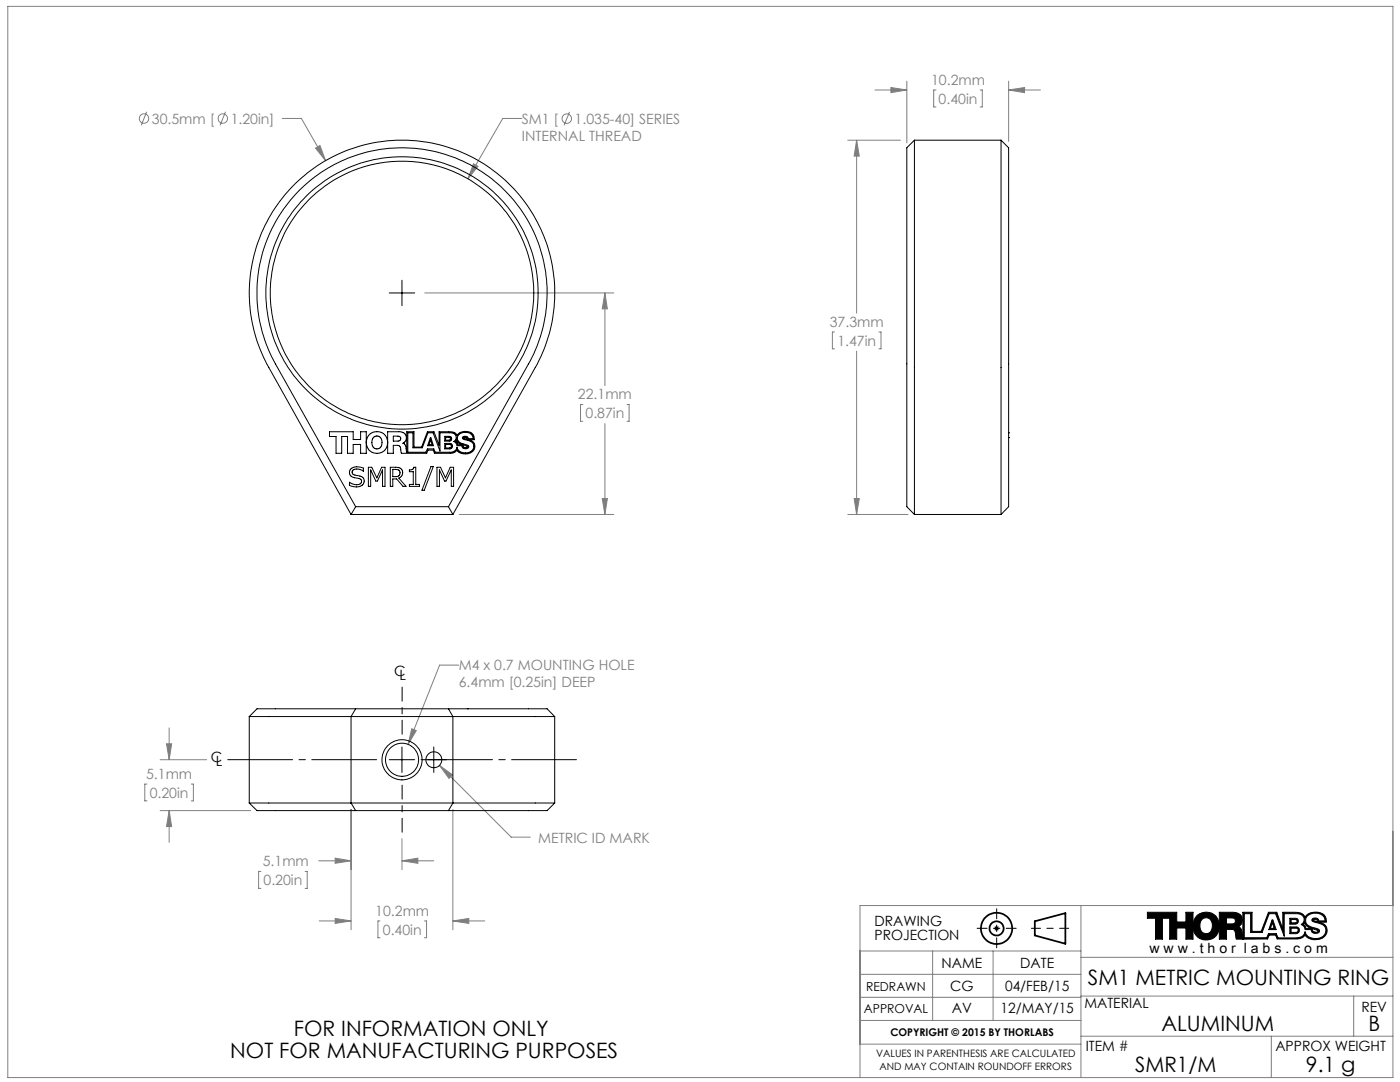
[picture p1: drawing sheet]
<svg xmlns="http://www.w3.org/2000/svg" width="279mm" height="216mm" viewBox="0 0 279 216" stroke-linecap="round" stroke-linejoin="round" font-family="sans-serif">
<g fill="none" stroke="#000" stroke-width=".2">
<path d="M77.7 58.5h5.1M80.2 55.9v5.1M77.7 151.6h5.1M80.2 149v5.1M84 151.6h5.1M86.6 149v5.1M198.4 185.2h1M198.5 184.9l.7 .7M198.9 184.7v1M199.2 184.9l-.7 .7M229 182h5.8v2h1.9v-2h1.4v5.4h-1.4v-2.2h-1.9v2.2h-1.4v-4.2h-1.4v4.2h-1.4v-4.2h-1.6zM239.9 183.4a1.28 1.28 0 0 1 1.5-.1 1.28 1.28 0 0 1 .6 1.4 1.27 1.27 0 0 1-.6 1.4 1.27 1.27 0 0 1-1.6-.2 2.15 2.15 0 0 1 .1-2.5z"/>
<path d="M240.7 187.6a2.8 2.8 0 0 1-2.6-2.5 2.8 2.8 0 0 1 1.9-3 2.67 2.67 0 0 1 3.3 3.4 2.45 2.45 0 0 1-2.6 2.1M244.8 183.2h1.1a.6 .6 0 0 1 .7 .5 .6 .6 0 0 1-.7 .7h-1.1zM247.1 184.9a1.53 1.53 0 0 0 .8-1.9 1.53 1.53 0 0 0-1.8-1h-2.8v5.4h1.5v-1.9h1.2l.3 .1 .3 .5 .1 1.3h1.3M247.1 184.9a2.41 2.41 0 0 1 .9 2.2M247.1 184.9h.1M248 182h1.9v3.8h1.8l1.5-3.8h1.6l1.2 3.4v-3.4a6.9 6.9 0 0 1 3.9 .3l.6 .7a2.61 2.61 0 0 1 4-.1l.2 1.1h-1.5a1.71 1.71 0 0 1 1.7 1.7 1.71 1.71 0 0 1-1.6 1.7 2.53 2.53 0 0 1-2.8-.9 1.59 1.59 0 0 1-1.6 .9h-4l-.3-.8h-1.3l-.3 .8h-5zM248.3 182.3h1.3v3.8h2.3l1.4-3.8h1.3l1.7 4.5v-4.5h2.2a1.29 1.29 0 0 1 1.4 .4 1.29 1.29 0 0 1 .2 1.4l-.5 .4a1.09 1.09 0 0 1 .9 1h1.2a.89 .89 0 0 0 .7 .8 .89 .89 0 0 0 .9-.5l-.1-.3-.3-.2-1.3-.4a1.36 1.36 0 0 1-1-1.5 1.36 1.36 0 0 1 1.4-1.2 1.85 1.85 0 0 1 2.4 1.6h-1.2a.7 .7 0 0 0-.7-.6 .7 .7 0 0 0-.7 .5l1.4 .5a1.48 1.48 0 0 1 1.4 1.4 1.48 1.48 0 0 1-1.2 1.5 2.19 2.19 0 0 1-2.9-1.2 1.54 1.54 0 0 1-1.9 1.2h-3.5l-.4-.8h-1.5l-.4 .8h-4.5zM253.9 183.6h.1l.7 1.9h-1.5zM253.9 184.1l.4 1.1h-.8zM257.4 183.2h1.2a.58 .58 0 0 1 .5 .6 .58 .58 0 0 1-.5 .6h-1.2zM257.4 185h1.3a.67 .67 0 0 1 .6 .6 .67 .67 0 0 1-.6 .7h-1.3zM257.7 183.5h1l.1 .5-.4 .1-.7 .1z"/>
<path d="M257.7 185.2h.9a.43 .43 0 0 1 .5 .4 .43 .43 0 0 1-.5 .5h-.9zM260.4 184a1.58 1.58 0 0 0 1.4 1.3h-1.2l-.2-.6-.3-.2zM261.9 185.3l1.1 .4a.63 .63 0 0 1-.7 .3 .63 .63 0 0 1-.4-.5zM262.1 183.6l.6-.1 .2 .4-.6-.1z"/>
</g>
<g fill="none" stroke="#000" stroke-width=".35">
<path d="M206.5 183.8l6.1-1.6v6.1l-6.1-1.6z"/>
<circle cx="198.9" cy="185.2" r="3.1"/>
<circle cx="198.9" cy="185.2" r="1.4"/>
</g>
<path d="M205.8 185.2h7.5" fill="none" stroke="#000" stroke-width=".2" stroke-dasharray="15.2 1.3 1.3 1.3" stroke-dashoffset="13.4"/>
<path d="M195 185.2h7.8M198.9 181.3v7.8" fill="none" stroke="#000" stroke-width=".2" stroke-dasharray="15.2 1.3 1.3 1.3" stroke-dashoffset="13.2"/>
<g fill="none" stroke="#808080" stroke-width=".2">
<path d="M1.6 1.3h276.4v213.7h-276.4zM174.6 18h6.4M177.8 17.5l3.2 .5-3.2 .5zM181 16.2v12.3M186.8 18h-.5v3.3h.5M195.6 18h.4v3.3h-.4M201.3 18l3.2-.5v1zM201.3 18h6.3M201.3 16.2v12M29.3 22.3l-1.1 2.7M45 22.3l-1.1 2.7M56.3 23.6h3.8l4.9 8.5"/>
<path d="M63 29.6l.9-.6 1.1 3.1zM94.5 32.7l.9 .5-2 2.5zM104.1 23.6h-3.8l-6.9 12.1M113.7 22.3l-1.1 2.7M169.2 28h10.5M171 28l.5 3.2h-1zM171 28v34.5M84.8 58.5h37.7M120.7 58.5l.5 3.1h-1zM120.7 58.5v18.4M166.5 66.3h-.4v3.3h.4M171 70.1v32.6"/>
<path d="M175.4 66.3h.4v3.3h-.4M116.3 80.7h-.4v3.4h.4M120.2 99.5h1l-.5 3.2zM120.7 84.5v18.2M125.1 80.7h.5v3.4h-.5M170.5 99.5h1l-.5 3.2zM91.7 102.7h30.8M169.2 102.7h12M91.5 132.7h-3.8l-6.2 15.8M29.4 156.5h-.5v3.3h.5M32 151.6h9.2M33.2 148.4h1.1l-.5 3.2z"/>
<path d="M33.8 145.2v6.4M38.2 156.5h.4v3.3h-.4M82.2 145.4l.9 .4-1.6 2.7zM87.7 152.7l2.6 1.9-.7 .7zM87.7 152.7l14.3 14.3h3.8M32 161.7h18M33.8 161.7l.5 3.2h-1.1zM33.8 161.7v6.4M52.1 173.9h-.5v3.4h.5M60.9 173.9h.4v3.4h-.4M63.6 171.8h6.5M66.9 171.2l3.2 .6-3.2 .5z"/>
<path d="M70.1 161.5v24M80.2 171.8l3.2-.6v1.1zM80.2 167.4v6.1M80.2 171.8h6.4M90.4 161.5v24M63.7 183.8h6.4M66.9 183.3l3.2 .5-3.2 .5zM75.8 183.8h-.4v3.3h.4M84.7 183.8h.4v3.3h-.4M90.4 183.8l3.2-.5v1zM90.4 183.8h6.3M171.6 189.8h44.1"/>
<path d="M171.6 199h44.1M171.6 194.4h44.1M186.1 189.8v13.8M198.2 189.8v13.8M215.7 198.8h62.3M215.7 180.7v34.3M215.7 191h62.3M270.2 198.8v8M278 180.7h-106.4v34.3M171.6 203.6h44.1M171.6 208.4h44.1M215.7 206.8h62.3"/>
<path d="M253.7 206.8v8.2"/>
<circle cx="28.7" cy="23.7" r=".94"/>
<circle cx="44.5" cy="23.7" r=".94"/>
<circle cx="113.1" cy="23.7" r=".95"/>
</g>
<path d="M229 182h5.8v2h1.9v-2h1.4v5.4h-1.4v-2.2h-1.9v2.2h-1.4v-4.2h-1.4v4.2h-1.4v-4.2h-1.6zM238.9 182.6a2.76 2.76 0 0 1 4.4 1.4 2.76 2.76 0 0 1-3 3.5 2.86 2.86 0 0 1-2.2-2 2.86 2.86 0 0 1 .8-2.9zM240 183.4a1.76 1.76 0 0 0 .6 2.9 1.49 1.49 0 0 0 1.3-2.2 1.2 1.2 0 0 0-1.9-.7zM243.3 182h2.8a1.53 1.53 0 0 1 1.8 1 1.53 1.53 0 0 1-.8 1.9l.4 .2 .3 .5 .2 1.8h-1.3l-.2-1.5-.5-.4h-1.2v1.9h-1.5zM244.8 183.2v1.2h1.3l.4-.3 .1-.5-.3-.3zM248 182v5.4h5l.3-.8h1.3l.3 .8h4.1a1.74 1.74 0 0 0 1.5-.9 2.66 2.66 0 0 0 3.8 .4 1.64 1.64 0 0 0 .5-1.8 1.64 1.64 0 0 0-1.6-1.1h1.5a1.88 1.88 0 0 0-2.3-2 2.15 2.15 0 0 0-1.9 1 1.74 1.74 0 0 0-2-1h-2.5v3.4l-1.2-3.4h-1.6l-1.5 3.8h-1.8v-3.8zM260.4 184a1.58 1.58 0 0 0 1.4 1.3h-1.2l-.2-.6a.23 .23 0 0 1-.3-.3 .23 .23 0 0 1 .3-.2zM248.3 182.3h1.3v3.8h2.3l1.4-3.8h1.3l1.7 4.5v-4.5h2.2a1.37 1.37 0 0 1 1.8 1.2l-.2 .6-.5 .4 .7 .4 .2 .6h1.2l.1 .5 .4 .2h.8l.3-.3a.62 .62 0 0 0-.7-.7h-.1a2.13 2.13 0 0 1-1.9-1.3 1.61 1.61 0 0 1 1.9-1.7 1.67 1.67 0 0 1 1.9 1.6h-1.2l-.1-.4-.4-.2-.7 .1a.42 .42 0 0 0-.1 .5 .42 .42 0 0 0 .5 .2l.3 .1a1.83 1.83 0 0 1 1.9 1.4 1.83 1.83 0 0 1-2.2 1.8 1.82 1.82 0 0 1-1.9-1.4 1.54 1.54 0 0 1-1.9 1.2h-3.5l-.4-.8h-1.5l-.4 .8h-4.5zM261.9 185.3l.7 .2a.34 .34 0 0 1 .4 .4l-.5 .1-.5-.2zM262.1 183.6h.8a.2 .2 0 0 1 0 .3 .2 .2 0 0 1-.3-.1zM253.9 184.1l-.4 1.1h.8zM253.9 183.6h.1l.7 1.9h-1.5zM257.4 183.2l1.5 .1 .2 .3-.1 .5-.4 .3h-1.2zM257.7 183.5v.6h.9l.2-.1 .1-.3-.3-.2zM257.4 185l1.7 .1 .2 .4v.4l-.6 .4h-1.3zM257.7 185.2v.9h1l.4-.3-.1-.5-.2-.1z" fill-rule="evenodd" fill="#000"/>
<path d="M80.3 146.5v-9.4M80.3 156.7v9.4" fill="none" stroke="#000" stroke-width=".2" stroke-dasharray="15.2 1.3 1.3 1.3" stroke-dashoffset="12.4"/>
<path d="M75.2 151.6h-29.7M85.3 151.6h29.7" fill="none" stroke="#000" stroke-width=".2" stroke-dasharray="15.2 1.3 1.3 1.3" stroke-dashoffset="2.3"/>
<path d="M120.2 99.5h1l-.5 3.2zM120.7 58.5l.5 3.1h-1zM94.5 32.7l-1.1 3 2-2.5zM63 29.6l2 2.5-1.1-3.1zM171 28l.5 3.2h-1zM170.5 99.5h1l-.5 3.2zM177.8 17.5l3.2 .5-3.2 .5zM201.3 18l3.2-.5v1zM66.9 183.3l3.2 .5-3.2 .5zM90.4 183.8l3.2-.5v1zM82.2 145.4l-.7 3.1 1.6-2.7zM87.7 152.7l1.9 2.6 .7-.7zM33.2 148.4h1.1l-.5 3.2zM33.8 161.7l.5 3.2h-1.1zM80.2 171.8l3.2-.6v1.1zM66.9 171.2l3.2 .6-3.2 .5z" fill="#808080"/>
<g fill="none" stroke="#000" stroke-width=".2">
<path d="M182.5 28v74.7M182.5 28l-1.5 1.5v71.6l1.5 1.6M182.5 28h17.3M199.8 28v74.7M199.8 28l1.5 1.5v71.6l-1.5 1.6M65.8 86.1h4.7v1.6h1.5v-1.6h1.1v4.4h-1.1v-1.8h-1.5v1.8h-1.1v-3.4h-1.2v3.4h-1.1v-3.4h-1.3zM69.9 93.7l.5-.4 .7-.2 1.4 .3v.6l-.8-.4h-.8l-.4 .1-.2 .4 .1 .6 1.6 .3 .5 .4 .2 .8-.5 .7-.6 .2-.8 .1-1.1-.4v-.6l.6 .4 .8 .1h.6l.4-.5v-.4l-.1-.2-1.6-.4-.4-.3-.3-.4zM73.5 93.2h.7l1 2.2 1-2.2h.6v3.8h-.5v-3.2l-1 2.2h-.3l-1-2.2v3.2h-.5zM74.5 87.3l.3-.2 .6-.1 .6 .3 .2 .5v.7l-.2 .7-.2 .2-.8 .2-.6-.4-.2-.6v-.6zM77.4 86.1h2.5l.7 .3 .3 .2 .2 .6v.5l-.2 .4-.5 .3 .4 .3 .2 .4 .1 1.1 .1-4.1h1.4v3.1h1.5l1.2-3.1h1.3l1 2.7v-2.7l2.9 .1 .3 .2 .4 .5 .4-.4 .4-.3 1.4-.1 .7 .3 .5 .6 .1 .7h-1.2l.6 .2 .4 .4 .2 .4 .1 .6-.4 .8-1.1 .5-1.2-.1-.6-.3-.3-.4-.4 .4-.7 .3h-3.4l-.2-.7h-1.1l-.2 .7h-5.1l-.2-1.2-.2-.3-1.2-.1v1.6h-1.1zM77.9 93.2l1.6 .1 .7 .3 .2 .5-.1 .7-.3 .3-.4 .3 1.4 1.6h-.6l-1.2-1.4h-.8v1.4h-.5zM78.4 93.7h.9l.5 .3v.5l-.2 .4-.3 .2h-.9z"/>
<path d="M78.5 87l1.3 .1 .2 .3-.1 .4-.4 .2h-1zM80.4 88.4h.1M81.4 86.4h1v3h1.9l1.1-3h1l1.4 3.6v-3.6h2.3l.6 .1 .3 .5v.6l-.4 .5 .5 .3 .1 .5h1l.3 .6h.7l.3-.2v-.4l-1.7-.6-.5-.6v-.5l.3-.5 .4-.3 .7-.1h.8l.5 .3 .4 .5v.4h-1v-.2l-.3-.2h-.6l-.2 .2v.2l1.9 .7 .3 .3v.8l-.1 .4-.5 .4-1 .3-1.1-.3-.4-.4-.2-.4-.3 .6-.8 .3h-3.2l-.3-.6h-1.3l-.3 .6h-3.6zM81.7 93.8l.5-.1 .3-.1 .1-.4h.4v3.5h.7v.3h-2v-.3h.8v-2.6h-.8zM85.9 87.4h.1l.5 1.5h-1.2zM85.9 87.8l.3 .9h-.6zM86 93.1h.5l-1.8 4.7h-.5zM87.2 93.2h.7l1 2.2 1-2.2h.6v3.8h-.4v-3.2l-1.1 2.2h-.3l-1-2.2v3.2h-.5zM88.8 88.5h1.2l.3 .3-.1 .6-.3 .2h-1.1zM88.8 87.1l1.2 .1 .1 .2v.4l-.3 .2h-1zM88.9 87.3h.9l.1 .3-.2 .2h-.8zM88.9 88.7h1.1l.1 .5-.4 .2h-.8z"/>
<path d="M91.2 87.7l.3 .7 .8 .4h-1l-.1-.5a.23 .23 0 0 1-.3-.2 .23 .23 0 0 1 .2-.3zM92.4 88.8l.8 .2 .1 .3-.4 .1-.4-.2zM92.5 87.3h.6l.1 .4-.6-.2zM201.3 86.4h.1M201.3 87.3h.1M70.1 102.7l-16.4-29.4a30.5 30.5 0 0 1 26.5-45.3 30.5 30.5 0 0 1 26.6 45.3l-16.4 29.4M70.1 102.7h20.3M71 101.1l-16-28.5a29 29 0 0 1 25.2-43.1 29 29 0 0 1 25.3 43.1l-16 28.5M71 101.1h18.5M71 101.1l-.9 1.6M89.5 101.1l.9 1.6M182.5 102.7h17.3"/>
<path d="M49.7 143h61M49.7 143l1.6-1.6h57.9l1.5 1.6M49.7 143v17.2M71 141.4l-.9 1.6v17.2l.9 1.5M89.5 141.4l.9 1.6v17.2l-.9 1.5M93.3 141.4h.1M110.7 143v17.2M49.7 160.2h61M49.7 160.2l1.6 1.5h57.9l1.5-1.5"/>
<circle cx="80.2" cy="58.5" r="27.2"/>
<circle cx="80.2" cy="58.4" r="26.3"/>
<circle cx="75.2" cy="88.3" r="2.17"/>
<circle cx="80.2" cy="151.6" r="4"/>
<circle cx="80.2" cy="151.6" r="3.3"/>
<circle cx="86.6" cy="151.6" r="1.58"/>
</g>
<g font-size="4.2">
<text x="217.1" y="196.6">SM1 METRIC MOUNTING RING</text>
<text x="58.6" y="206.8">FOR INFORMATION ONLY</text>
<text x="231.8" y="205.8">ALUMINUM</text>
<text x="273.1" y="205.8">B</text>
<text x="45.9" y="211">NOT FOR MANUFACTURING PURPOSES</text>
<text x="226.6" y="213.9">SMR1/M</text>
<text x="260.6" y="213.9">9.1 g</text>
</g>
<g font-size="2.8" fill="#808080">
<text x="185.8" y="16.9">10.2mm</text>
<text x="187.3" y="20.7">0.40in</text>
<text x="30.3" y="24.7">30.5mm [</text>
<text x="46" y="24.7">1.20in]</text>
<text x="104.1" y="24.7">SM1 [</text>
<text x="104.2" y="28.1">INTERNAL THREAD</text>
<text x="114.7" y="24.7">1.035-40] SERIES</text>
<text x="165.6" y="65.2">37.3mm</text>
<text x="167.1" y="69">1.47in</text>
<text x="115.3" y="79.7">22.1mm</text>
<text x="116.9" y="83.5">0.87in</text>
<text x="91.6" y="133.8">M4 x 0.7 MOUNTING HOLE</text>
<text x="91.6" y="137.1">6.4mm [0.25in] DEEP</text>
<text x="29.2" y="155.4">5.1mm</text>
<text x="29.9" y="159.2">0.20in</text>
<text x="52.4" y="172.8">5.1mm</text>
<text x="107.4" y="168.1">METRIC ID MARK</text>
<text x="52.6" y="176.6">0.20in</text>
<text x="74.9" y="182.7">10.2mm</text>
<text x="76.4" y="186.5">0.40in</text>
</g>
<g font-size="2.8">
<text x="78.7" y="135">C</text>
<text x="79.7" y="135.8">L</text>
<text x="42.1" y="152">C</text>
<text x="43.1" y="152.9">L</text>
<text x="174.5" y="184.8">DRAWING</text>
<text x="174.5" y="187.6">PROJECTION</text>
<text x="229.4" y="190.2">w w w . t h o r l a b s . c o m</text>
<text x="187.9" y="193.2">NAME</text>
<text x="189.7" y="197.7">CG</text>
<text x="200.6" y="197.7">04/FEB/15</text>
<text x="203.6" y="193.2">DATE</text>
<text x="190" y="202.2">AV</text>
<text x="199.7" y="202.2">12/MAY/15</text>
<text x="216.4" y="201.2">MATERIAL</text>
<text x="271.7" y="201.8">REV</text>
<text x="216.7" y="209.7">ITEM #</text>
<text x="254.5" y="209.7">APPROX WEIGHT</text>
</g>
<g font-size="2.5">
<text x="172.9" y="197.7">REDRAWN</text>
<text x="172.4" y="202.2">APPROVAL</text>
</g>
<text font-size="2.1" x="177.7" y="206.8">COPYRIGHT © 2015 BY THORLABS</text>
<g font-size="2">
<text x="174.8" y="211">VALUES IN PARENTHESIS ARE CALCULATED</text>
<text x="175.5" y="213.5">AND MAY CONTAIN ROUNDOFF ERRORS</text>
</g>
</svg>
